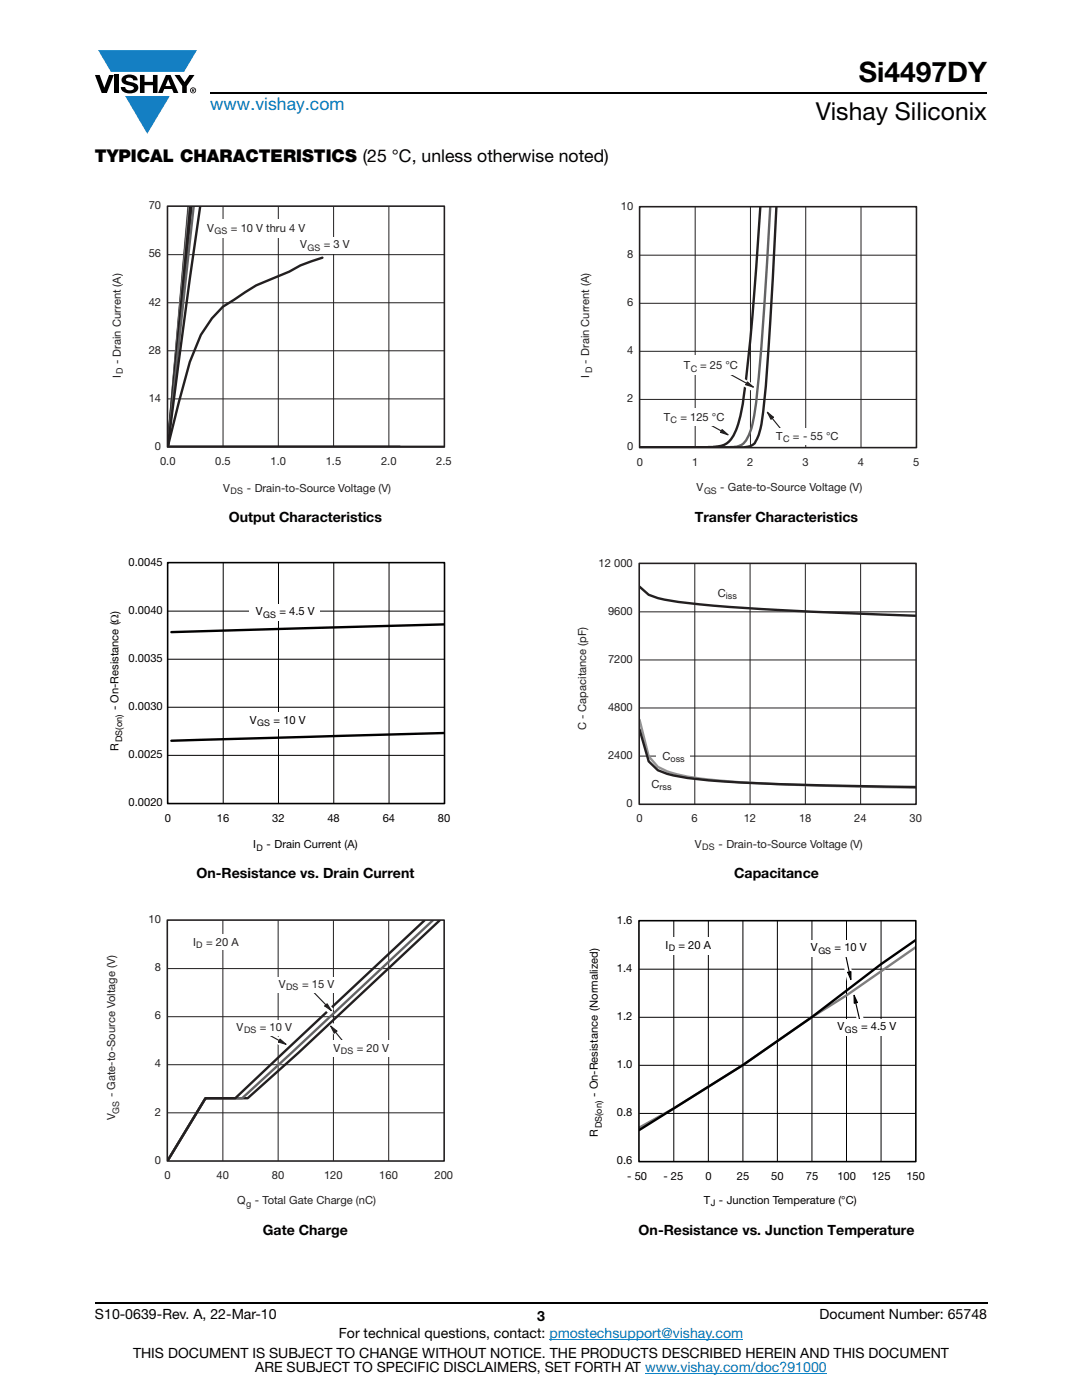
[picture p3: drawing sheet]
<svg xmlns="http://www.w3.org/2000/svg" width="216mm" height="279mm" viewBox="0 0 216 279" stroke-linecap="round" stroke-linejoin="round" font-family="sans-serif">
<g fill="#147fc3">
<path d="M19.6 10h19.7l-2.6 4.3h-1.1h-13.5z"/>
<path d="M25 19.2h8.9l-4.5 7.5z"/>
</g>
<g fill="#000">
<path d="M18.9 15h1l.9 2.5 1-2.5h.9l-1.4 3.6h-1zM22.9 15h.9v3.6h-.9zM24.6 15.3a2.1 2.1 0 0 1 2.8 .3l.1 .4h-.9a.79 .79 0 0 0-.7-.5 .79 .79 0 0 0-.8 .4l.3 .3 1 .2a1.08 1.08 0 0 1 1.2 1 1.08 1.08 0 0 1-1.1 1.2 1.73 1.73 0 0 1-2.4-1.2h.9a.96 .96 0 0 0 .8 .6 .96 .96 0 0 0 .9-.4 1.31 1.31 0 0 0-1.2-.6 1.03 1.03 0 0 1-1.1-.6 1.03 1.03 0 0 1 .2-1.1zM27.9 15h.9v1.3h1.7v-1.3h.9v3.6h-.9v-1.6h-1.7v1.6h-.9zM34.8 15h1.1l.9 1.4 1-1.4h1l-1.5 2.2v1.4h-.9v-1.4z"/>
<path d="M33.6 15.9l.5 1.3h-1.1zM33.1 15l-1.6 3.6h1l.3-.8h1.5l.3 .8h1l-1.6-3.6z"/>
<path d="M38.4 17.8h.2v.2h-.2zM38.3 17.7v.7h.1v-.3l.4 .3-.2-.3 .2-.2-.1-.2z"/>
<path d="M38.1 18a.46 .46 0 0 1 .9 0 .46 .46 0 0 1-.9 0zM37.9 18a.6 .6 0 0 0 1.2 0 .6 .6 0 0 0-1.2 0z"/>
</g>
<path d="M42 18.6h155M18.9 260h178.1" fill="none" stroke="#000" stroke-width=".36"/>
<path d="M109.6 267.3h38.7M128.7 274h36.3" fill="none" stroke="#007ec4" stroke-width=".2"/>
<path d="M22.3 39.9h67.8v59.1h-67.8z" fill="#fff"/>
<path d="M33.5 50.8h55.1M44.5 41.2v48M55.5 41.2v48M66.6 41.2v48M77.6 41.2v48M33.5 79.6h55.1M33.5 70h55.1M33.5 60.4h55.1" fill="none" stroke="#231f20" stroke-width=".2"/>
<path d="M37.6 41.1l-4.1 48.1 4.3-48.1" fill="none" stroke="#929497" stroke-width=".48"/>
<path d="M37.7 41.1l-4.2 48.1M38 41.1l-4.5 48.1M38.2 41.1l-4.7 48.1M40 41.1l-2.1 14.5-4.4 33.6M64.3 51.4l-4.4 1.6-2.2 1.2-6.6 2.8-6.6 4.2-2.2 2.3-2.2 3.3-2.2 5.4-4.4 17M33.5 89.2h55.1" fill="none" stroke="#231f20" stroke-width=".48"/>
<path d="M38.7 41.1l-5.2 48.1" fill="none" stroke="#636366" stroke-width=".48"/>
<path d="M33.4 41.1h55.3v48.1h-55.3z" fill="none" stroke="#231f20" stroke-width=".32"/>
<g fill="#fff">
<path d="M40.4 43.9h21.8v3.6h-21.8z"/>
<path d="M59.2 47.3h11.5v3.3h-11.5z"/>
<path d="M21.7 111.1h68.2v59.1h-68.2z"/>
</g>
<path d="M44.5 112.3v48M55.6 112.3v48M66.6 112.3v48M77.6 112.3v48M33.5 131.6h55.2M33.5 122h55.2M33.5 150.7h55.2M33.5 141.1h55.2" fill="none" stroke="#000" stroke-width=".2"/>
<path d="M88.6 124.6l-54.4 1.6M88.6 146.3l-54.4 1.5" fill="none" stroke="#000" stroke-width=".48"/>
<path d="M33.5 112.3h55.2v48.1h-55.2z" fill="none" stroke="#000" stroke-width=".32"/>
<g fill="#fff">
<path d="M49.8 120.5h14v3.3h-14z"/>
<path d="M49.6 142.2h12.4v3.3h-12.4z"/>
<path d="M21.1 182.4h69.3v58.8h-69.3z"/>
</g>
<path d="M33.4 193.3h55.2M44.5 183.7v48M55.5 183.7v48M66.5 183.7v48M77.6 183.7v48M33.4 212.5h55.2M33.4 202.9h55.2M33.4 222.1h55.2" fill="none" stroke="#231f20" stroke-width=".2"/>
<path d="M84.7 183.7l-37.8 35.5h-5.9l-7.6 12.5 7.6-12.5h8.4l10.2-9.2 28.1-26.3" fill="none" stroke="#231f20" stroke-width=".48"/>
<path d="M86.4 183.7l-38.1 35.5h-7.3l-7.6 12.5" fill="none" stroke="#636366" stroke-width=".48"/>
<path d="M33.4 183.6h55.2v48.1h-55.2z" fill="none" stroke="#231f20" stroke-width=".32"/>
<path d="M65.5 205l1-.8 4.2 5.1-1 .9z" fill-rule="evenodd" fill="#fff"/>
<path d="M66 204.8l1.2 1-.5 .4z" fill="#231f20"/>
<path d="M66 204.8l1.2 1-.5 .4zM66.9 205.9l3 3.7" fill="none" stroke="#231f20" stroke-width=".23"/>
<path d="M65 207.7h15.1v3.2h-15.1z" fill="#fff"/>
<path d="M51.7 204.8l5.8 3.2-.7 1.2-5.8-3.2z" fill-rule="evenodd" fill="#fff"/>
<path d="M55.9 207.4l1.2 1-1.5-.4z" fill="#231f20"/>
<path d="M51.6 205.4l4.2 2.3M55.9 207.4l1.2 1-1.5-.4z" fill="none" stroke="#231f20" stroke-width=".23"/>
<path d="M61 197.6l1-1 4.6 4.8-1 .9z" fill-rule="evenodd" fill="#fff"/>
<path d="M64.8 200.8l.5-.5 .8 1.4z" fill="#231f20"/>
<path d="M61.8 197.2l3.3 3.4M64.8 200.8l.5-.5 .8 1.4z" fill="none" stroke="#231f20" stroke-width=".23"/>
<g fill="#fff">
<path d="M37.5 186.5h11v3h-11z"/>
<path d="M45.7 203.5h11.9v3.2h-11.9z"/>
<path d="M54 194.9h13.7v3.2h-13.7z"/>
<path d="M115.7 40h67.7v58.9h-67.7z"/>
</g>
<path d="M127.7 50.9h55.2M138.7 41.3v48M149.7 41.3v48M160.8 41.3v48M171.8 41.3v48M127.7 79.7h55.2M127.7 70.1h55.2M127.7 60.5h55.2" fill="none" stroke="#231f20" stroke-width=".2"/>
<path d="M153.7 41.3l-1.6 26a171.6 171.6 0 0 1-1.9 17.3l-.6 1.9a3.6 3.6 0 0 1-2.4 2.6l-1.7 .2h-17.8" fill="none" stroke="#636366" stroke-width=".48"/>
<path d="M151.7 41.3l-.3 4.2a385.8 385.8 0 0 1-3.5 36.7 12.3 12.3 0 0 1-2.5 6 7.3 7.3 0 0 1-4.3 1.1h-13.4h20.7a2.78 2.78 0 0 0 2.9-2.4l.2-.5a99.1 99.1 0 0 0 1.7-14.8l1.7-30.3" fill="none" stroke="#231f20" stroke-width=".48"/>
<path d="M127.6 41.3h55.3v48h-55.3z" fill="none" stroke="#231f20" stroke-width=".32"/>
<path d="M144.9 73.6l5.8 3.2-.7 1.2-5.8-3.2z" fill-rule="evenodd" fill="#fff"/>
<path d="M149.1 76.2l1.2 1.1-1.5-.5z" fill="#231f20"/>
<path d="M144.9 74.2l4.1 2.3M149.1 76.2l1.2 1.1-1.5-.5z" fill="none" stroke="#231f20" stroke-width=".23"/>
<path d="M135.3 71h12.3v3.8h-12.3z" fill="#fff"/>
<path d="M139.9 83.1l5.8 3.2-.7 1.2-5.8-3.2z" fill-rule="evenodd" fill="#fff"/>
<path d="M144.1 85.7l1.2 1.1-1.5-.5z" fill="#231f20"/>
<path d="M139.9 83.8l4.1 2.3M144.1 85.7l1.2 1.1-1.5-.5z" fill="none" stroke="#231f20" stroke-width=".23"/>
<path d="M131.5 81.6h13.4v3.4h-13.4z" fill="#fff"/>
<path d="M152.6 82.5l1.1-.8 4.2 5.1-1.1 .9z" fill-rule="evenodd" fill="#fff"/>
<path d="M153.1 82.3l1.2 1-.5 .4z" fill="#231f20"/>
<path d="M153.1 82.3l1.2 1-.5 .4zM154 83.4l3 3.7" fill="none" stroke="#231f20" stroke-width=".23"/>
<g fill="#fff">
<path d="M154 85.5h14v3.4h-14z"/>
<path d="M115.1 111.2h68.9v58.9h-68.9z"/>
</g>
<path d="M138.6 112.5v48M149.7 112.5v48M160.7 112.5v48M171.7 112.5v48M127.6 131.7h55.2M127.6 122.1h55.2M127.6 150.9h55.2M127.6 141.3h55.2" fill="none" stroke="#231f20" stroke-width=".2"/>
<path d="M127.6 143.6l1.8 7.3 1.9 2.1a26.5 26.5 0 0 0 9.8 2.5 544.2 544.2 0 0 0 41.6 1.7" fill="none" stroke="#929497" stroke-width=".48"/>
<path d="M127.6 117.1l1.8 1.6a34.9 34.9 0 0 0 8.9 1.8l6.3 .6 9.4 .6 28.7 1.2M127.6 145.6l1.8 6.3 1.9 1.8a32.4 32.4 0 0 0 9.8 2l14.1 .8 27.5 .6" fill="none" stroke="#231f20" stroke-width=".48"/>
<path d="M127.6 112.4h55.2v48.1h-55.2z" fill="none" stroke="#231f20" stroke-width=".32"/>
<g fill="#fff">
<path d="M130.9 149.4h6.6v2.7h-6.6z"/>
<path d="M117.5 182.5h67.1v58.6h-67.1z"/>
</g>
<path d="M127.6 193.4h55.1M134.4 183.8v48M141.3 183.8v48M148.2 183.8v48M155.1 183.8v48M162 183.8v48M168.9 183.8v48M175.8 183.8v48M127.6 212.6h55.1M127.6 203h55.1M127.6 222.2h55.1" fill="none" stroke="#000" stroke-width=".2"/>
<path d="M182.7 189.1l-13.8 9.6-6.9 4.3-13.8 9.6-13.8 8.6-6.8 3.8" fill="none" stroke="#7e7e7e" stroke-width=".48"/>
<path d="M182.7 187.6l-6.9 4.8a407.3 407.3 0 0 1-41.4 28.8l-6.8 4.3" fill="none" stroke="#000" stroke-width=".48"/>
<path d="M127.5 183.7h55.2v48.1h-55.2z" fill="none" stroke="#000" stroke-width=".32"/>
<path d="M169.8 198.6l1.4-.3 1.5 6.5-1.4 .3z" fill-rule="evenodd" fill="#fff"/>
<path d="M170.4 198.6l.7 1.5-.6 .1z" fill="#000"/>
<path d="M170.4 198.6l.7 1.5-.6 .1zM170.7 200.1l1.1 4.6" fill="none" stroke="#000" stroke-width=".23"/>
<g fill="#fff">
<path d="M131.3 187.1h12.3v3.4h-12.3z"/>
<path d="M166.6 203.3h12.3v3.4h-12.3z"/>
</g>
<path d="M167.6 189.3l1.4-.3 1.4 6.5-1.4 .3z" fill-rule="evenodd" fill="#fff"/>
<path d="M169.2 194l.6-.1v1.6z" fill="#000"/>
<path d="M168.5 189.4l1 4.6M169.2 194l.6-.1v1.6z" fill="none" stroke="#000" stroke-width=".23"/>
<path d="M160.3 187.6h13.8v3.2h-13.8z" fill="#fff"/>
<text font-size="5.6" x="171.3" y="16.4">Si4497DY</text>
<text font-size="4.9" x="162.8" y="24">Vishay Siliconix</text>
<text font-size="3.5" fill="#007ec4" x="42" y="21.9">www.vishay.com</text>
<text font-size="3.5" x="18.9" y="32.3">TYPICAL CHARACTERISTICS (25 °C, unless otherwise noted)</text>
<g font-size="2.8">
<text x="45.7" y="104.1">Output Characteristics</text>
<text x="138.7" y="104.1">Transfer Characteristics</text>
<text x="39.2" y="175.3">On-Resistance vs. Drain Current</text>
<text x="146.5" y="175.3">Capacitance</text>
<text x="52.5" y="246.5">Gate Charge</text>
<text x="127.4" y="246.5">On-Resistance vs. Junction Temperature</text>
<text x="18.9" y="263.3">S10-0639-Rev. A, 22-Mar-10</text>
<text x="107.2" y="263.6">3</text>
<text x="163.6" y="263.3">Document Number: 65748</text>
<text x="67.6" y="267.1">For technical questions, contact: pmostechsupport@vishay.com</text>
<text x="26.5" y="271">THIS DOCUMENT IS SUBJECT TO CHANGE WITHOUT NOTICE. THE PRODUCTS DESCRIBED HEREIN AND THIS DOCUMENT</text>
<text x="50.9" y="273.8">ARE SUBJECT TO SPECIFIC DISCLAIMERS, SET FORTH AT www.vishay.com/doc?91000</text>
</g>
<g font-size="2.2" fill="#231f20">
<text x="29.7" y="41.8">70</text>
<text x="123.9" y="41.9">10</text>
<text x="41.3" y="46.3">V</text>
<text x="46.1" y="46.3">= 10 V thru 4 V</text>
<text x="29.7" y="51.4">56</text>
<text x="59.9" y="49.6">V</text>
<text x="64.6" y="49.6">= 3 V</text>
<text x="125.1" y="51.5">8</text>
<text x="29.7" y="61">42</text>
<text x="125.1" y="61.1">6</text>
<text x="29.7" y="70.6">28</text>
<text x="125.1" y="70.7">4</text>
<text x="24.1" y="75.5" transform="rotate(-90 24.1 75.5)">I</text>
<text x="24.1" y="72.7" transform="rotate(-90 24.1 72.7)">- Drain Current (A)</text>
<text x="117.5" y="75.4" transform="rotate(-90 117.5 75.4)">I</text>
<text x="117.5" y="72.5" transform="rotate(-90 117.5 72.5)">- Drain Current (A)</text>
<text x="136.5" y="73.7">T</text>
<text x="139.7" y="73.7">= 25 °C</text>
<text x="29.7" y="80.2">14</text>
<text x="125.1" y="80.3">2</text>
<text x="30.9" y="89.7">0</text>
<text x="125.1" y="89.8">0</text>
<text x="132.5" y="84">T</text>
<text x="135.8" y="84">= 125 °C</text>
<text x="154.9" y="87.8">T</text>
<text x="158.2" y="87.8">= - 55 °C</text>
<text x="31.9" y="92.8">0.0</text>
<text x="42.9" y="92.8">0.5</text>
<text x="54" y="92.8">1.0</text>
<text x="65" y="92.8">1.5</text>
<text x="76" y="92.8">2.0</text>
<text x="87" y="92.8">2.5</text>
<text x="127.1" y="92.9">0</text>
<text x="138.1" y="92.9">1</text>
<text x="149.1" y="92.9">2</text>
<text x="160.1" y="92.9">3</text>
<text x="171.2" y="92.9">4</text>
<text x="182.2" y="92.9">5</text>
<text x="44.5" y="98.1">V</text>
<text x="49.3" y="98.1">- Drain-to-Source Voltage (V)</text>
<text x="139" y="98">V</text>
<text x="143.7" y="98">- Gate-to-Source Voltage (V)</text>
<text x="119.4" y="113.1">12 000</text>
<text x="143.2" y="119.1">C</text>
<text x="121.3" y="122.7">9600</text>
<text x="121.3" y="132.3">7200</text>
<text x="121.3" y="141.8">4800</text>
<text x="117" y="145.7" transform="rotate(-90 117 145.7)">C - Capacitance (pF)</text>
<text x="121.3" y="151.4">2400</text>
<text x="132.2" y="151.7">C</text>
<text x="125" y="161">0</text>
<text x="130" y="157.3">C</text>
<text x="127" y="164.1">0</text>
<text x="138" y="164.1">6</text>
<text x="148.4" y="164.1">12</text>
<text x="159.4" y="164.1">18</text>
<text x="170.5" y="164.1">24</text>
<text x="181.5" y="164.1">30</text>
<text x="138.7" y="169.2">V</text>
<text x="143.4" y="169.2">- Drain-to-Source Voltage (V)</text>
<text x="29.6" y="184.3">10</text>
<text x="38.5" y="188.8">I</text>
<text x="41.1" y="188.8">= 20 A</text>
<text x="30.9" y="193.9">8</text>
<text x="55.6" y="197.1">V</text>
<text x="60.3" y="197.1">= 15 V</text>
<text x="30.9" y="203.5">6</text>
<text x="47.2" y="205.8">V</text>
<text x="51.8" y="205.8">= 10 V</text>
<text x="66.5" y="209.9">V</text>
<text x="71.2" y="209.9">= 20 V</text>
<text x="30.9" y="213">4</text>
<text x="23" y="219" transform="rotate(-90 23 219)">- Gate-to-Source Voltage (V)</text>
<text x="23" y="223.6" transform="rotate(-90 23 223.6)">V</text>
<text x="30.9" y="222.6">2</text>
<text x="30.9" y="232.2">0</text>
<text x="32.8" y="235.3">0</text>
<text x="43.2" y="235.3">40</text>
<text x="54.2" y="235.3">80</text>
<text x="64.7" y="235.3">120</text>
<text x="75.7" y="235.3">160</text>
<text x="86.7" y="235.3">200</text>
<text x="47.4" y="240.3">Q</text>
<text x="50.8" y="240.3">- Total Gate Charge (nC)</text>
</g>
<g font-size="2.2">
<text x="25.7" y="112.9">0.0045</text>
<text x="25.7" y="122.5">0.0040</text>
<text x="51" y="122.8">V</text>
<text x="55.8" y="122.8">= 4.5 V</text>
<text x="25.7" y="132.1">0.0035</text>
<text x="23.7" y="141.7" transform="rotate(-90 23.7 141.7)">- On-Resistance (Ω)</text>
<text x="25.7" y="141.7">0.0030</text>
<text x="23.7" y="150" transform="rotate(-90 23.7 150)">R</text>
<text x="49.9" y="144.4">V</text>
<text x="54.6" y="144.4">= 10 V</text>
<text x="25.7" y="151.3">0.0025</text>
<text x="25.7" y="160.9">0.0020</text>
<text x="32.9" y="164">0</text>
<text x="43.3" y="164">16</text>
<text x="54.3" y="164">32</text>
<text x="65.3" y="164">48</text>
<text x="76.4" y="164">64</text>
<text x="87.4" y="164">80</text>
<text x="50.5" y="169.3">I</text>
<text x="53.2" y="169.3">- Drain Current (A)</text>
<text x="123.1" y="184.4">1.6</text>
<text x="132.8" y="189.3">I</text>
<text x="135.4" y="189.3">= 20 A</text>
<text x="161.8" y="189.8">V</text>
<text x="166.5" y="189.8">= 10 V</text>
<text x="123.1" y="194">1.4</text>
<text x="123.1" y="203.6">1.2</text>
<text x="167.1" y="205.6">V</text>
<text x="171.8" y="205.6">= 4.5 V</text>
<text x="123.1" y="213.2">1.0</text>
<text x="119.3" y="218.9" transform="rotate(-90 119.3 218.9)">- On-Resistance (Normalized)</text>
<text x="119.3" y="226.9" transform="rotate(-90 119.3 226.9)">R</text>
<text x="123.1" y="222.8">0.8</text>
<text x="123.1" y="232.3">0.6</text>
<text x="125.2" y="235.4">- 50</text>
<text x="132.4" y="235.4">- 25</text>
<text x="140.8" y="235.4">0</text>
<text x="147" y="235.4">25</text>
<text x="153.9" y="235.4">50</text>
<text x="160.8" y="235.4">75</text>
<text x="167.1" y="235.4">100</text>
<text x="174" y="235.4">125</text>
<text x="180.9" y="235.4">150</text>
<text x="140.5" y="240.2">T</text>
<text x="143.5" y="240.2">- Junction Temperature (°C)</text>
</g>
<g font-size="1.8" fill="#231f20">
<text x="42.8" y="46.8">GS</text>
<text x="61.4" y="50">GS</text>
<text x="24.5" y="74.6" transform="rotate(-90 24.5 74.6)">D</text>
<text x="118.1" y="74.4" transform="rotate(-90 118.1 74.4)">D</text>
<text x="137.8" y="74.2">C</text>
<text x="133.8" y="84.5">C</text>
<text x="156.3" y="88.3">C</text>
<text x="46" y="98.6">DS</text>
<text x="140.5" y="98.5">GS</text>
<text x="144.9" y="119.6">iss</text>
<text x="133.8" y="152.2">oss</text>
<text x="131.6" y="157.8">rss</text>
<text x="140.1" y="169.7">DS</text>
<text x="39.2" y="189.3">D</text>
<text x="57.1" y="197.6">DS</text>
<text x="48.7" y="206.3">DS</text>
<text x="68" y="210.4">DS</text>
<text x="23.8" y="222.2" transform="rotate(-90 23.8 222.2)">GS</text>
<text x="49.1" y="240.8">g</text>
</g>
<g font-size="1.8">
<text x="52.5" y="123.3">GS</text>
<text x="24.4" y="148.1" transform="rotate(-90 24.4 148.1)">DS(on)</text>
<text x="51.3" y="144.9">GS</text>
<text x="51.2" y="169.8">D</text>
<text x="133.4" y="189.8">D</text>
<text x="163.3" y="190.3">GS</text>
<text x="168.6" y="206.1">GS</text>
<text x="120.1" y="225.2" transform="rotate(-90 120.1 225.2)">DS(on)</text>
<text x="141.8" y="240.7">J</text>
</g>
</svg>
